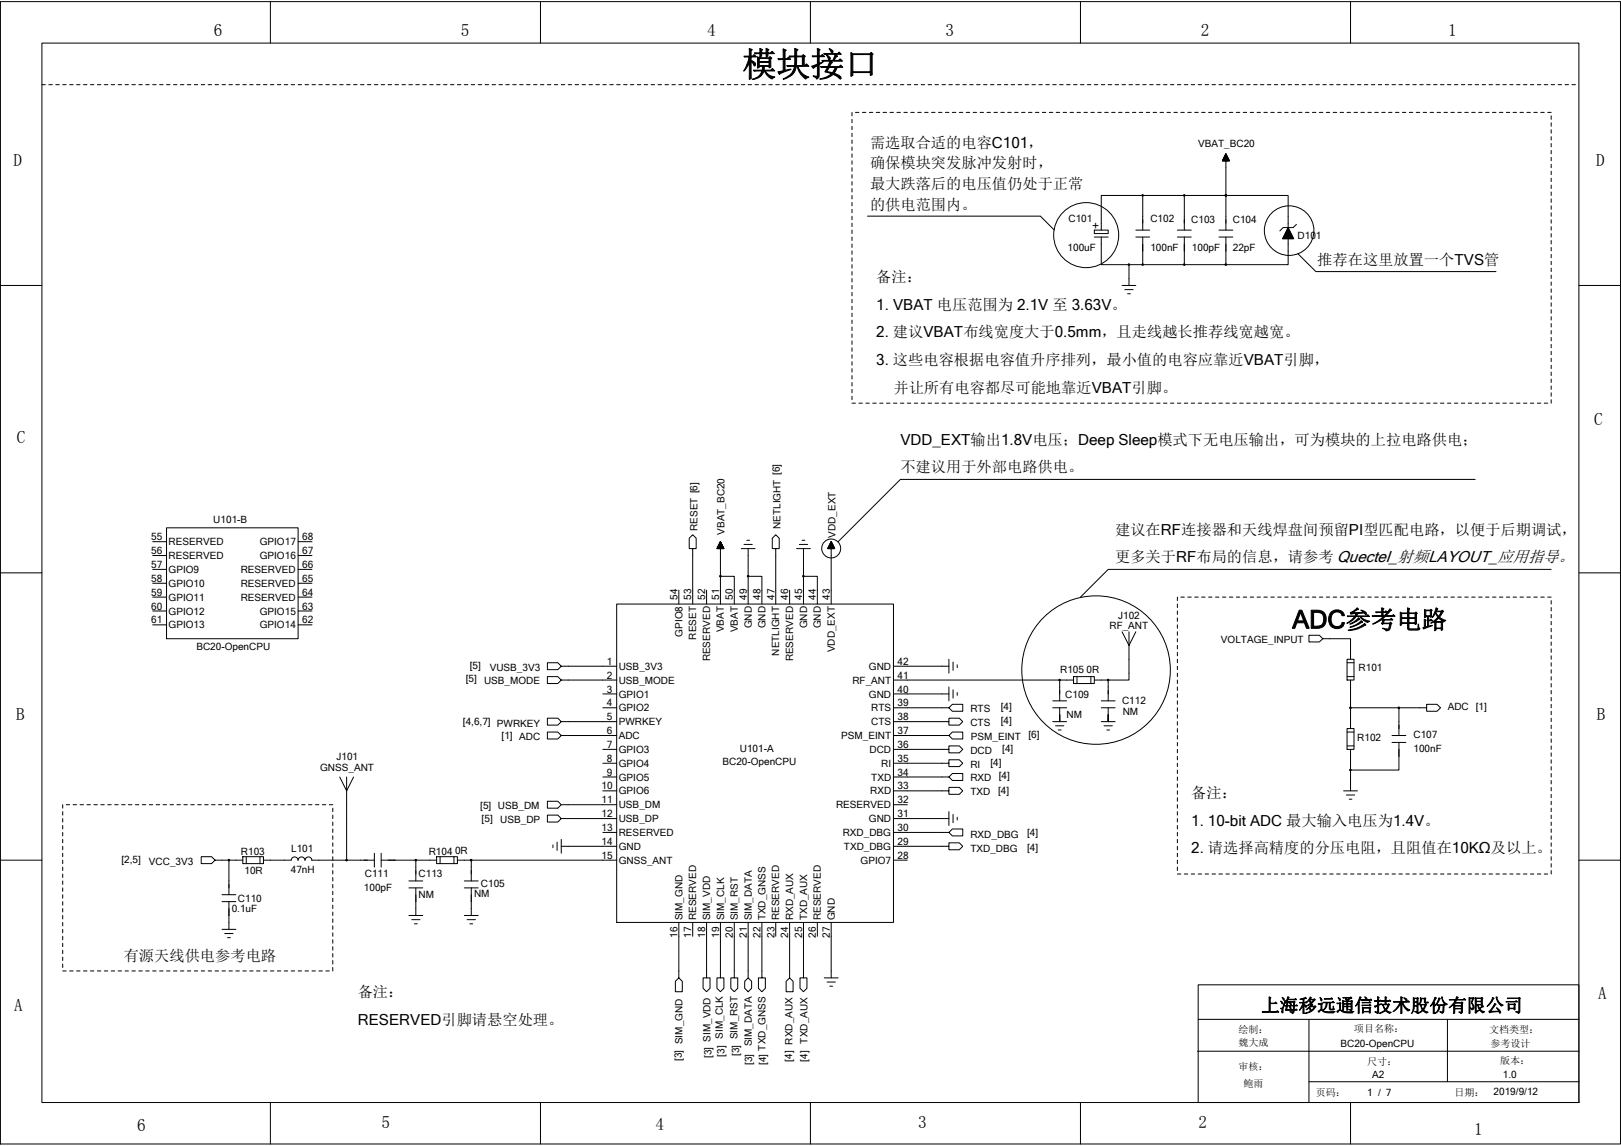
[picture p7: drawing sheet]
<svg xmlns="http://www.w3.org/2000/svg" width="297mm" height="210mm" viewBox="0 0 297 210" stroke-linecap="round" stroke-linejoin="round" font-family="sans-serif">
<g fill="none" stroke="#000" stroke-width=".18">
<path d="M.1 .3h296.8v209.3h-296.8zM7.7 7.9h281.6v194.1h-281.6zM7.7 15.5h.6M9 15.5h.6M10.2 15.5h.7M11.5 15.5h.6M12.8 15.5h.6M14 15.5h.7M15.3 15.5h.6M16.6 15.5h.6M17.8 15.5h.7M19.1 15.5h.6"/>
<path d="M20.4 15.5h.6M21.7 15.5h.6M22.9 15.5h.6M24.2 15.5h.6M25.4 15.5h.7M26.7 15.5h.6M28 15.5h.6M29.2 15.5h.7M30.5 15.5h.7M31.8 15.5h.6M33.1 15.5h.6M34.3 15.5h.7"/>
<path d="M35.6 15.5h.6M36.9 15.5h.6M38.1 15.5h.7M39.4 15.5h.6M40.7 15.5h.6M41.9 15.5h.7M43.2 15.5h.7M44.5 15.5h.6M45.8 15.5h.6M47 15.5h.6M48.3 15.5h.6M49.5 .3v7.6"/>
<path d="M49.5 15.5h.7M50.8 15.5h.7M52.1 15.5h.6M53.4 15.5h.6M54.6 15.5h.7M55.9 15.5h.6M57.2 15.5h.6M58.4 15.5h.7M59.7 15.5h.6M61 15.5h.6M62.2 15.5h.7M63.5 15.5h.7"/>
<path d="M64.8 15.5h.6M66.1 15.5h.6M67.3 15.5h.7M68.6 15.5h.6M69.8 15.5h.7M71.1 15.5h.7M72.4 15.5h.6M73.7 15.5h.6M74.9 15.5h.7M76.2 15.5h.6M77.5 15.5h.6M78.7 15.5h.7"/>
<path d="M80 15.5h.6M81.3 15.5h.6M82.5 15.5h.7M83.8 15.5h.7M85.1 15.5h.6M86.4 15.5h.6M87.6 15.5h.7M88.9 15.5h.6M90.2 15.5h.6M91.4 15.5h.7M92.7 15.5h.6M94 15.5h.6"/>
<path d="M95.2 15.5h.7M96.5 15.5h.6M97.8 15.5h.6M99 .3v7.6M99 15.5h.7M100.3 15.5h.6M101.6 15.5h.6M102.8 15.5h.7M104.1 15.5h.7M105.4 15.5h.6M106.7 15.5h.6M107.9 15.5h.7"/>
<path d="M109.2 15.5h.6M110.5 15.5h.6M111.7 15.5h.7M113 15.5h.6M114.3 15.5h.6M115.5 15.5h.6M116.8 15.5h.6M118 15.5h.7M119.3 15.5h.6M120.6 15.5h.6M121.9 15.5h.6M123.1 15.5h.7"/>
<path d="M124.4 15.5h.6M125.7 15.5h.6M126.9 15.5h.7M128.2 15.5h.6M129.5 15.5h.6M130.7 15.5h.7M132 15.5h.6M133.3 15.5h.6M134.6 15.5h.6M135.8 15.5h.7M137.1 15.5h.6M138.4 15.5h.6"/>
<path d="M139.6 15.5h.6M140.9 15.5h.6M142.2 15.5h.6M143.4 15.5h.7M144.7 15.5h.6M146 15.5h.6M147.2 15.5h.7M148.5 .3v7.6M148.5 15.5h.6M149.8 15.5h.6M151 15.5h.7M152.3 15.5h.6"/>
<path d="M153.6 15.5h.6M154.9 15.5h.6M156.1 15.5h.7M157.4 15.5h.6M158.7 15.5h.6M159.9 15.5h.7M161.2 15.5h.6M162.5 15.5h.6M163.7 15.5h.7M165 15.5h.6M166.3 15.5h.6M167.5 15.5h.7"/>
<path d="M168.8 15.5h.6M170.1 15.5h.6M171.3 15.5h.7M172.6 15.5h.6M173.9 15.5h.6M175.2 15.5h.6M176.4 15.5h.7M177.7 15.5h.6M179 15.5h.6M180.2 15.5h.7M181.5 15.5h.6M182.8 15.5h.6"/>
<path d="M184 15.5h.7M185.3 15.5h.6M186.6 15.5h.6M187.8 15.5h.7M189.1 15.5h.6M190.4 15.5h.6M191.6 15.5h.7M192.9 15.5h.6M194.2 15.5h.6M195.4 15.5h.7M196.7 15.5h.7M198 .3v7.6"/>
<path d="M198 15.5h.6M199.3 15.5h.6M200.5 15.5h.7M201.8 15.5h.6M203.1 15.5h.6M204.3 15.5h.7M205.6 15.5h.6M206.9 15.5h.6M208.1 15.5h.7M209.4 15.5h.6M210.7 15.5h.6M211.9 15.5h.7"/>
<path d="M213.2 15.5h.6M214.5 15.5h.6M215.7 15.5h.7M217 15.5h.7M218.3 15.5h.6M219.6 15.5h.6M220.8 15.5h.7M222.1 15.5h.6M223.4 15.5h.6M224.6 15.5h.7M225.9 15.5h.6M227.2 15.5h.6"/>
<path d="M228.4 15.5h.7M229.7 15.5h.7M231 15.5h.6M232.2 15.5h.7M233.5 15.5h.6M234.8 15.5h.6M236 15.5h.7M237.3 15.5h.7M238.6 15.5h.6M239.9 15.5h.6M241.1 15.5h.7M242.4 15.5h.6"/>
<path d="M243.7 15.5h.6M244.9 15.5h.7M246.2 15.5h.6M247.5 .3v7.6M247.5 15.5h.6M248.7 15.5h.7M250 15.5h.7M251.3 15.5h.6M252.6 15.5h.6M253.8 15.5h.6M255.1 15.5h.6M256.3 15.5h.7"/>
<path d="M257.6 15.5h.7M258.9 15.5h.6M260.2 15.5h.6M261.4 15.5h.7M262.7 15.5h.6M264 15.5h.6M265.2 15.5h.7M266.5 15.5h.6M267.8 15.5h.6M269 15.5h.7M270.3 15.5h.7M271.6 15.5h.6"/>
<path d="M272.9 15.5h.6M274.1 15.5h.7M275.4 15.5h.6M276.7 15.5h.6M277.9 15.5h.6M279.2 15.5h.6M280.4 15.5h.7M281.7 15.5h.6M283 15.5h.6M284.2 15.5h.7M285.5 15.5h.6M286.8 15.5h.6"/>
<path d="M288.1 15.5h.6M156.1 20.6v.6M156.1 21.9v.6M156.1 23.1v.7M156.1 24.4v.6M156.1 25.7v.6M156.1 26.9v.7M156.1 28.2v.6M156.1 29.5v.6M156.1 30.7v.7M156.1 32v.6M156.1 33.3v.6"/>
<path d="M156.1 34.5v.7M156.1 35.8v.6M156.1 37.1v.6M156.1 38.4v.6M156.1 39.6v.7M156.8 20.6h.6M158 20.6h.7M159 39.6h31.6l2.6 2.5M159.3 20.6h.6M160.6 20.6h.6M161.8 20.6h.7M163.1 20.6h.6"/>
<path d="M164.4 20.6h.6M165.6 20.6h.7M166.9 20.6h.6M168.2 20.6h.6M169.4 20.6h.7M170.7 20.6h.6M172 20.6h.6M173.2 20.6h.7M174.5 20.6h.7M175.8 20.6h.6M177.1 20.6h.6M178.3 20.6h.7"/>
<path d="M179.6 20.6h.6M180.9 20.6h.6M182.1 20.6h.7M183.4 20.6h.6M184.7 20.6h.6M185.9 20.6h.7M187.2 20.6h.6M188.5 20.6h.6M189.7 20.6h.7M191 20.6h.6M192.3 20.6h.6M193.5 20.6h.7"/>
<path d="M194.8 20.6h.7M196.1 20.6h.6M197.4 20.6h.6M198.6 20.6h.7M199.9 20.6h.6M201.2 20.6h.6M202.4 20.6h.7M203.7 20.6h.6M205 20.6h.6M206.2 20.6h.7M207.5 20.6h.6M208.8 20.6h.6"/>
<path d="M209.4 35.8h-7.6v6.4M209.4 35.8v6.4M209.4 35.8h7.6M210 20.6h.7M211.3 20.6h.6M212.6 20.6h.6M213.8 20.6h.7M215.1 20.6h.6M216.4 20.6h.6M217.7 20.6h.6M218.9 20.6h.7M220.2 20.6h.6"/>
<path d="M221.5 20.6h.6M222.7 20.6h.7M224 20.6h.6M224 29.4l1.3 .1-1.3-.1M224 29.4h1.2M224.1 29.3v.2M224.1 29.3h1.1v.2M224.1 29.3h1.1M224.1 29.2v.3M224.1 29.2h1v.3M224.2 29.2h.9M224.2 29.5v-.4h.9v.4"/>
<path d="M224.2 29.1h.9M224.2 29.5v-.5h.8v.5M224.3 29h.7M224.3 28.9h.7v.6M224.3 28.7v.8M224.3 28.8h.6v.7M224.4 28.7h.5M224.4 28.7v.8M224.4 28.6h.4v.9M224.5 28.4v1.1M224.5 28.5h.3v1M224.5 28.4h.3"/>
<path d="M224.5 28.3v1.2M224.5 28.4h.2v1.1M224.6 28.3h.1M224.6 28.2v1.3M224.6 28.3h.1v1.2M224.6 28.2h.1M224.6 28.2l.7 1.3h-1.3l.6-1.3v14M224.6 35.8h-7.6v6.4M224.6 35.8h11.4v5.9M224.6 35.8h.1M224.8 28.6h-.4v.9M224.9 28.7v.8"/>
<path d="M225 28.9h-.7v.6M225.3 20.6h.6M226.5 20.6h.7M227.8 20.6h.6M229.1 20.6h.6M230.4 20.6h.6M231.6 20.6h.6M232.9 20.6h.6M234.1 20.6h.7M235.4 20.6h.6M236.7 20.6h.6M238 20.6h.6"/>
<path d="M239.2 20.6h.7M240.5 20.6h.6M241.8 20.6h.6M243 20.6h.7M244.3 20.6h.6M245.6 20.6h.6M246.8 20.6h.7M248.1 20.6h.6M249.4 20.6h.6M250.7 20.6h.6M251.9 20.6h.7M253.2 20.6h.6"/>
<path d="M254.4 20.6h.7M255.7 20.6h.6M257 20.6h.6M258.3 20.6h.6M259.5 20.6h.7M260.8 20.6h.6M262.1 20.6h.6M263.3 20.6h.7M264.6 20.6h.6M265.9 20.6h.6M267.1 20.6h.7M268.4 20.6h.6"/>
<path d="M269.7 20.6h.6M271 20.6h.6M272.2 20.6h.7M273.5 20.6h.6M274.8 20.6h.6M276 20.6h.7M277.3 20.6h.6M278.5 20.6h.7M279.8 20.6h.6M281.1 20.6h.6M282.3 20.6h.7M283.6 20.6h.6"/>
<path d="M284.2 21.2v.7M284.2 22.5v.6M284.2 23.8v.6M284.2 25v.7M284.2 26.3v.6M284.2 27.6v.6M284.2 28.8v.7M284.2 30.1v.6M284.2 31.4v.6M284.2 32.6v.7M284.2 33.9v.6M284.2 35.2v.6"/>
<path d="M284.2 36.4v.7M284.2 37.7v.7M284.2 39v.6M.1 52.3h7.6M156.1 40.9v.6M156.1 42.2v.6M156.1 43.4v.7M156.1 44.7v.6M156.1 46v.6M156.1 47.2v.7M156.1 48.5v.6M156.1 49.8v.6"/>
<path d="M156.1 51v.7M156.1 52.3v.6M156.1 53.6v.6M156.1 54.8v.7M156.1 56.1v.6M156.1 57.4v.6M156.1 58.7v.6M156.1 59.9v.7M200.5 42.2h2.6v.6h-2.6zM200.5 43.4h2.6M201.8 43.4v5.1h5.1M205.6 52.3h2.5"/>
<path d="M206.1 53.1h1.5M206.6 53.8h.5M206.9 48.5v3.8M206.9 48.5h10.1M208.1 42.2h2.6M208.1 43.4h2.6M209.4 43.4v5.1M215.7 42.2h2.6M215.7 43.4h2.6M217 43.4v5.1h7.6M223.4 42.2h2.5M223.4 43.4h2.5"/>
<path d="M224.6 43.4v5.1h11.4v-4.8M235 43.7h2.1l-1.1-2-1 2h2.1M235.1 43.7h.1M235.1 43.6h1.9M235.2 43.4h1.7M235.2 43.3v.4M235.3 43.2h1.5M235.4 43h1.3M235.4 42.9v.8M235.5 42.8h1.1M235.6 42.7h.9M235.6 42.6v1.1"/>
<path d="M235.7 42.5h.7M235.7 42.3h.6M235.8 42.2v1.5M235.8 42.1h.4M235.9 42h.3M235.9 41.9v1.8M236 41.8h.1M236.1 41.9v1.8M236.3 42.2v1.5M236.5 42.6v1.1M236.6 42.9v.8M236.8 43.3v.4"/>
<path d="M237 43.6v.1M237.6 41.1l-.6 .6h-1.9l-.6 .6M237.8 46.5l3.3 3.3h33M284.2 40.3v.6M284.2 41.5v.7M284.2 42.8v.6M284.2 44.1v.6M284.2 45.3v.7M284.2 46.6v.6M284.2 47.9v.6M284.2 49.1v.7M284.2 50.4v.6"/>
<path d="M284.2 51.7v.6M284.2 52.9v.7M284.2 54.2v.6M284.2 55.5v.6M284.2 56.7v.7M284.2 58v.7M284.2 59.3v.6M289.3 52.3h7.6M156.1 61.2v.6M156.1 62.5v.6M156.1 63.7v.7M156.1 65v.6"/>
<path d="M156.1 66.3v.6M156.1 67.5v.7M156.1 68.8v.6M156.1 70.1v.6M156.1 71.3v.7M156.1 72.6v.6M156.1 73.9h.7M157.4 73.9h.6M158.7 73.9h.6M159.9 73.9h.7M161.2 73.9h.6M162.5 73.9h.6"/>
<path d="M163.7 73.9h.7M165 73.9h.6M166.3 73.9h.6M167.5 73.9h.7M168.8 73.9h.6M170.1 73.9h.6M171.3 73.9h.7M172.6 73.9h.6M173.9 73.9h.6M175.2 73.9h.6M176.4 73.9h.7M177.7 73.9h.6"/>
<path d="M179 73.9h.6M180.2 73.9h.7M181.5 73.9h.6M182.8 73.9h.6M184 73.9h.7M185.3 73.9h.6M186.6 73.9h.6M187.8 73.9h.7M189.1 73.9h.6M190.4 73.9h.6M191.6 73.9h.7M192.9 73.9h.6"/>
<path d="M194.2 73.9h.6M195.4 73.9h.7M196.7 73.9h.7M198 73.9h.6M199.3 73.9h.6M200.5 73.9h.7M201.8 73.9h.6M203.1 73.9h.6M204.3 73.9h.7M205.6 73.9h.6M206.9 73.9h.6M208.1 73.9h.7"/>
<path d="M209.4 73.9h.6M210.7 73.9h.6M211.9 73.9h.7M213.2 73.9h.6M214.5 73.9h.6M215.7 73.9h.7M217 73.9h.7M218.3 73.9h.6M219.6 73.9h.6M220.8 73.9h.7M222.1 73.9h.6M223.4 73.9h.6"/>
<path d="M224.6 73.9h.7M225.9 73.9h.6M227.2 73.9h.6M228.4 73.9h.7M229.7 73.9h.7M231 73.9h.6M232.2 73.9h.7M233.5 73.9h.6M234.8 73.9h.6M236 73.9h.7M237.3 73.9h.7M238.6 73.9h.6"/>
<path d="M239.9 73.9h.6M241.1 73.9h.7M242.4 73.9h.6M243.7 73.9h.6M244.9 73.9h.7M246.2 73.9h.6M247.5 73.9h.6M248.7 73.9h.7M250 73.9h.7M251.3 73.9h.6M252.6 73.9h.6M253.8 73.9h.6"/>
<path d="M255.1 73.9h.6M256.3 73.9h.7M257.6 73.9h.7M258.9 73.9h.6M260.2 73.9h.6M261.4 73.9h.7M262.7 73.9h.6M264 73.9h.6M265.2 73.9h.7M266.5 73.9h.6M267.8 73.9h.6M269 73.9h.7"/>
<path d="M270.3 73.9h.7M271.6 73.9h.6M272.9 73.9h.6M274.1 73.9h.7M275.4 73.9h.6M276.7 73.9h.6M277.9 73.9h.6M279.2 73.9h.6M280.4 73.9h.7M281.7 73.9h.6M283 73.9h.6M284.2 60.6v.6"/>
<path d="M284.2 61.8v.7M284.2 63.1v.6M284.2 64.4v.6M284.2 65.6v.7M284.2 66.9v.6M284.2 68.2v.6M284.2 69.4v.7M284.2 70.7v.6M284.2 72v.6M284.2 73.2v.7M28 99.3h2.5M30.5 96.7h24.1v20.3h-24.1z"/>
<path d="M54.6 99.3h2.6M131.7 99.9v.6M131.7 99.9h.7v.6M131.7 99.9h.7M131.8 99.7v.8M131.8 99.8h.5v.7M131.8 99.7h.4M131.8 99.7h.4v.8M131.8 99.6h.4M131.9 99.5v1M131.9 99.5h.3v1M131.9 99.5h.2"/>
<path d="M131.9 99.4h.2v1.1M132 99.3h.1v1.2M132 99.3v1.2M132 99.3h.1M132 99.3l.6 1.2h-1.2l.6-1.2v11.4M132.1 99.3l-.1 1.2M132.1 99.4h-.2v1.1M136.3 99.8h1.6M136.8 99h.5M146.5 99.8h1.5M147 99h.5M152 99.9v.6"/>
<path d="M152 99.9h.7v.6M152 99.9h.7M152.1 99.7v.8M152.1 99.8h.5v.7M152.1 99.7h.4M152.1 99.7h.4v.8M152.2 99.5h.3v1M152.2 99.4h.2v1.1M152.3 99.3h.1v1.2M152.3 99.3v1.2M152.3 99.3h.1M152.3 99.3l.6 1.2h-1.2l.6-1.2v11.4"/>
<path d="M152.4 99.3l-.1 1.2M152.4 99.4h-.2v1.1M152.4 99.5h-.2v1M152.5 99.6h-.4v.9M270.3 87.8h-105.3l-11.4 11.5M.1 105h7.6M28 109.4h2.5M28 101.8h2.5M28 104.3h2.5M28 106.9h2.5M28 112h2.5M28 114.5h2.5"/>
<path d="M54.6 109.4h2.6M54.6 101.8h2.6M54.6 104.3h2.6M54.6 106.9h2.6M54.6 112h2.6M54.6 114.5h2.6M113 110.7h50.7v58.3h-50.7zM124.4 108.1v2.6M126.9 100.5h.7v-1.9l-.7-.6-.6 .6v1.9h.6v10.2M129.5 108.1v2.6M131.4 100.5h1.2M131.5 100.4h1.1v.1"/>
<path d="M131.5 100.2v.3M131.5 100.3h1v.2M131.5 100.2h1M131.6 100.5v-.3h.9v.3M131.6 100.1h.9M131.6 100.5v-.4h.8v.4M131.6 100h.8M131.7 100.5v-.7h.6v.7M132 105.6h2.6v5.1M132.6 100.3h-1.1v.2M132.6 100.4h-1.2v.1M135.8 100.5h2.6"/>
<path d="M137.1 105.6v5.1M137.1 100.5v5.1h2.5v5.1M142.2 100.5h.6v-1.9l-.6-.6-.7 .6v1.9h.7v10.2M144.7 108.1v2.6M146 100.5h2.5M147.2 105.6v5.1M147.2 100.5v5.1h2.6v5.1M151.7 100.5h1.2M151.8 100.4h1.1v.1M151.8 100.2v.3M151.8 100.3h1v.2M151.8 100.2h1"/>
<path d="M151.9 100.5v-.3h.9v.3M151.9 100.1h.9M151.9 100.5v-.4h.8v.4M151.9 100h.8M152 100.5v-.7h.6v.7M152.9 100.3h-1.1v.2M152.9 100.4h-1.2v.1M205.6 115.8l1.3 2.5 1.2-2.5M206.9 115.8v8.8h-3.8v3.8M215.7 109.4v.6M215.7 110.7v.6M215.7 112v.6"/>
<path d="M215.7 113.2v.7M215.7 114.5v.6M215.7 115.8v.6M215.7 117v.6M215.7 118.3v.6M215.7 119.5v.7M216.4 109.4h.6M217.7 109.4h.6M218.9 109.4h.7M220.2 109.4h.6M221.5 109.4h.6M222.7 109.4h.7"/>
<path d="M224 109.4h.6M225.3 109.4h.6M226.5 109.4h.7M227.8 109.4h.6M229.1 109.4h.6M230.4 109.4h.6M231.6 109.4h.6M232.9 109.4h.6M234.1 109.4h.7M235.4 109.4h.6M236.7 109.4h.6M238 109.4h.6"/>
<path d="M239.2 109.4h.7M240.5 109.4h.6M241.8 109.4h.6M242.4 117l-.6-.6h-1.9v1.2h1.9l.6-.6h5.1v3.8M243 109.4h.7M244.3 109.4h.6M245.6 109.4h.6M246.8 109.4h.7M248.1 109.4h.6M249.4 109.4h.6M250.7 109.4h.6M251.9 109.4h.7"/>
<path d="M253.2 109.4h.6M254.4 109.4h.7M255.7 109.4h.6M257 109.4h.6M258.3 109.4h.6M259.5 109.4h.7M260.8 109.4h.6M262.1 109.4h.6M263.3 109.4h.7M264.6 109.4h.6M265.9 109.4h.6M267.1 109.4h.7"/>
<path d="M268.4 109.4h.6M269.7 109.4h.6M271 109.4h.6M272.2 109.4h.7M273.5 109.4h.6M274.8 109.4h.6M276 109.4h.7M277.3 109.4h.6M278.5 109.4h.7M279.8 109.4h.6M281.1 109.4h.6M282.3 109.4h.7"/>
<path d="M283.6 109.4h.6M284.2 110v.7M284.2 111.3v.7M284.2 112.6v.6M284.2 113.9v.6M284.2 115.1v.7M284.2 116.4v.6M284.2 117.6v.7M284.2 118.9v.6M284.2 104.3h-81.1l-5.1 5.1M289.3 105h7.6M102.8 132.2l-.6-.6h-1.9v1.3h1.9l.6-.7h10.2"/>
<path d="M102.8 134.8l-.6-.7h-1.9v1.3h1.9l.6-.6h10.2M102.8 124.6l-.6-.6h-1.9v1.2h1.9l.6-.6h10.2M102.8 122.1l-.6-.7h-1.9v1.3h1.9l.6-.6h10.2M110.5 129.7h2.5M110.5 127.1h2.5M110.5 137.3h2.5M110.5 139.8h2.5M163.7 132.2h10.2v-.6h1.9l.6 .6-.6 .7h-1.9v-.7M163.7 129.7h10.2l.6 .6h1.9v-1.2h-1.9l-.6 .6M163.7 134.8h10.2l.6 .6h1.9v-1.3h-1.9l-.6 .7M163.7 139.8h10.2v-.6h1.9l.6 .6-.6 .7h-1.9v-.7M163.7 137.3h10.2v-.6h1.9l.6 .6-.6 .6h-1.9v-.6"/>
<path d="M163.7 124.6h30.5M163.7 122.1h10.2M173.9 127.1h-10.2M173.9 120.8v2.5M173.9 125.9v2.5M174.6 121.3v1.5M174.6 126.4v1.5M175.4 121.8v.5M175.4 126.9v.5M192.9 132.2h2.5M192.9 128.4h2.5M192.9 129.7h2.5"/>
<path d="M193.4 133h1.5M193.9 133.8h.5M194.2 129.7v2.5M196.7 124h3.8v1.2h-3.8zM196.7 124.6h-2.5v3.8M197.4 124v1.2M199.9 124v1.2M200.5 124.6h2.6M201.8 132.2h2.5M201.8 128.4h2.5M201.8 129.7h2.5M202.3 133h1.5"/>
<path d="M202.8 133.8h.5M203.1 129.7v2.5M215.7 120.8v.6M215.7 122.1v.6M215.7 123.3v.7M215.7 124.6v.6M215.7 125.9v.6M215.7 127.1v.7M215.7 128.4v.7M215.7 129.7v.6M215.7 131v.6M215.7 132.2v.7"/>
<path d="M215.7 133.5v.6M215.7 134.8v.6M215.7 136v.7M215.7 137.3v.6M215.7 138.6v.6M215.7 139.8v.7M246.8 120.8h1.3v3.8h-1.3zM246.8 133.5h1.3v3.8h-1.3zM246.8 124h1.3M246.8 121.4h1.3M246.8 136.7h1.3M246.8 134.1h1.3"/>
<path d="M247.5 129.7h8.8M247.5 124.6v8.9M247.5 137.3v3.8M255.1 134.8h2.5M255.1 136h2.5M256.3 136v5.1h-8.8v3.8M261.4 129.7v.6h1.9l.7-.6-.7-.6h-1.9v.6h-5.1v5.1M284.2 120.2v.6M284.2 121.4v.7M284.2 122.7v.6M284.2 124v.6M284.2 125.2v.7"/>
<path d="M284.2 126.5v.6M284.2 127.8v.6M284.2 129.1v.6M284.2 130.3v.7M284.2 131.6v.6M284.2 132.9v.6M284.2 134.1v.7M284.2 135.4v.6M284.2 136.7v.6M284.2 137.9v.7M284.2 139.2v.6M.1 157.6h7.6"/>
<path d="M11.5 147.4v.7M11.5 148.7v.7M11.5 150v.6M11.5 151.3v.6M11.5 152.5v.7M11.5 153.8v.6M11.5 155.1v.6M11.5 156.3v.7M11.5 157.6v.6M11.5 158.9v.6M12.1 147.4h.7M13.4 147.4h.6"/>
<path d="M14.7 147.4h.6M15.9 147.4h.7M17.2 147.4h.6M18.5 147.4h.6M19.7 147.4h.7M21 147.4h.7M22.3 147.4h.6M23.5 147.4h.7M24.8 147.4h.6M26.1 147.4h.6M27.3 147.4h.7M28.6 147.4h.6"/>
<path d="M29.9 147.4h.6M31.2 147.4h.6M32.4 147.4h.7M33.7 147.4h.6M35 147.4h.6M36.2 147.4h.7M37.5 147.4h.6M38.8 147.4h.6M39.4 157.6l-.6-.6h-1.9v1.2h1.9l.6-.6h2.5v6.3M40 147.4h.7M41.3 147.4h.6M42.6 147.4h.6"/>
<path d="M43.9 147.4h.6M44.5 157h3.8v1.2h-3.8zM44.5 157.6h-2.6M45.1 147.4h.7M45.1 157v1.2M46.4 147.4h.6M47.6 147.4h.7M47.6 157v1.2M48.3 157.6h5.1a.6 .6 0 0 1 .6-.6 .6 .6 0 0 1 .6 .6M48.9 147.4h.6M50.2 147.4h.6M51.5 147.4h.6"/>
<path d="M52.7 147.4h.7M54 147.4h.6M54.6 157.6a.6 .6 0 0 1 .7-.6 .6 .6 0 0 1 .6 .6M55.3 147.4h.6M55.9 157.6a.6 .6 0 0 1 .7-.6 .6 .6 0 0 1 .5 .6M56.5 147.4h.7M57.2 157.6h11.4M57.8 147.4h.6M59.1 147.4h.6M60.3 147.4h.7M61 148.1v.6M61 149.4v.6"/>
<path d="M61 150.6v.7M61 151.9v.6M61 153.2v.6M61 154.4v.7M61 155.7v.6M61 157v.6M61 158.2v.7M61 159.5v.6M62.2 142.4l1.3 2.5 1.3-2.5M63.5 142.4v15.2M68.6 156.3v2.6M69.8 157.6h6.4v3.8"/>
<path d="M69.8 156.3v2.6M80 157.6h-3.8M80 157h3.8v1.2h-3.8zM80.6 157v1.2M83.2 157v1.2M83.8 157.6h2.6v3.8M86.4 157.6h26.6M101.3 154.8v.5M102.1 154.3v1.5M102.8 153.8v2.5M102.8 155.1h10.2M102.8 150l-.6-.6h-1.9v1.2h1.9l.6-.6h10.2"/>
<path d="M102.8 147.4l-.6-.6h-1.9v1.3h1.9l.6-.7h10.2M110.5 142.4h2.5M110.5 144.9h2.5M110.5 152.5h2.5M163.7 144.9h10.2v-.6h1.9l.6 .6-.6 .6h-1.9v-.6M163.7 142.4h10.2l.6 .6h1.9v-1.3h-1.9l-.6 .7M163.7 157.6h2.6M163.7 147.4h2.6M173.9 152.5l.6-.6h1.9v1.3h-1.9l-.6-.7h-10.2M173.9 155.1v.6h1.9l.6-.6-.6-.7h-1.9v.7h-10.2M173.9 150h-10.2M173.9 148.7v2.6"/>
<path d="M174.6 149.2v1.5M175.4 149.7v.5M215.7 141.1v.6M215.7 142.4v.6M215.7 143.6v.7M215.7 144.9v.6M215.7 146.2v.6M215.7 147.4v.7M215.7 148.7v.7M215.7 150v.6M215.7 151.3v.6M215.7 152.5v.7"/>
<path d="M215.7 153.8v.6M215.7 155.1v.6M215.7 156.3v.7M215.7 157.6v.6M215.7 158.9v.6M246.2 144.9h2.5M246.7 145.7h1.5M247.2 146.4h.5M284.2 140.5v.6M284.2 141.7v.7M284.2 143v.6M284.2 144.3v.6"/>
<path d="M284.2 145.5v.7M284.2 146.8v.6M284.2 148.1v.6M284.2 149.4v.6M284.2 150.6v.7M284.2 151.9v.6M284.2 153.2v.6M284.2 154.4v.7M284.2 155.7v.6M284.2 157v.6M284.2 158.2v.7M284.2 159.5v.6"/>
<path d="M289.3 157.6h7.6M11.5 160.1v.7M11.5 161.4v.7M11.5 162.7v.6M11.5 163.9v.7M11.5 165.2v.6M11.5 166.5v.6M11.5 167.7v.7M11.5 169v.7M11.5 170.3v.6M11.5 171.6v.6M11.5 172.8v.7"/>
<path d="M11.5 174.1v.6M11.5 175.4v.6M11.5 176.6v.7M11.5 177.9h.6M12.8 177.9h.6M14 177.9h.7M15.3 177.9h.6M16.6 177.9h.6M17.8 177.9h.7M19.1 177.9h.6M20.4 177.9h.6M21.7 177.9h.6"/>
<path d="M22.9 177.9h.6M24.2 177.9h.6M25.4 177.9h.7M26.7 177.9h.6M28 177.9h.6M29.2 177.9h.7M30.5 177.9h.7M31.8 177.9h.6M33.1 177.9h.6M34.3 177.9h.7M35.6 177.9h.6M36.9 177.9h.6"/>
<path d="M38.1 177.9h.7M39.4 177.9h.6M40.7 163.9h2.5M40.7 165.2h2.5M40.7 170.3h2.5M40.7 177.9h.6M41.2 171h1.5M41.7 171.8h.5M41.9 165.2v5.1M41.9 177.9h.7M43.2 177.9h.7M44.5 177.9h.6"/>
<path d="M45.8 177.9h.6M47 177.9h.6M48.3 177.9h.6M49.5 177.9h.7M50.8 177.9h.7M52.1 177.9h.6M53.4 177.9h.6M54.6 177.9h.7M55.9 177.9h.6M57.2 177.9h.6M58.4 177.9h.7M59.7 177.9h.6"/>
<path d="M61 160.8v.6M61 162.1v.6M61 163.3v.6M61 164.6v.6M61 165.8v.7M61 167.1v.6M61 168.4v.6M61 169.7v.6M61 170.9v.7M61 172.2v.6M61 173.5v.6M61 174.7v.7"/>
<path d="M61 176v.6M61 177.3v.6M74.9 167.7h2.6M74.9 161.4h2.6M74.9 162.7h2.6M75.4 168.5h1.6M75.9 169.3h.6M76.2 162.7v5M85.1 167.7h2.5M85.1 161.4h2.5M85.1 162.7h2.5M85.6 168.5h1.5"/>
<path d="M86.1 169.3h.5M86.4 162.7v5M124.4 169v10.2l.6 .6v1.9h-1.2v-1.9l.6-.6M126.9 169v2.6M129.5 169v10.2h-.7v1.9l.7 .6 .6-.6v-1.9h-.6M132 169v10.2h-.6v1.9l.6 .6 .6-.6v-1.9h-.6M134.6 169v10.2h-.7v1.9l.7 .6 .6-.6v-1.9h-.6M136.5 179.8l.6-.6 .6 .6v1.3l-.6 .6-.6-.6zM137.1 169v10.2M139.6 169v10.2h.6v1.9l-.6 .6-.6-.6v-1.9h.6M142.2 169v2.6M144.7 169v10.2l.6 .6v1.9h-1.2v-1.9l.6-.6"/>
<path d="M147.2 169v10.2h.7v1.9l-.7 .6-.6-.6v-1.9h.6M149.8 169v2.6M151 179.2h2.6M151.5 179.9h1.6M152.3 169v10.2M215.7 160.1h.7M217 160.1h.7M218.3 160.1h.6M219.6 160.1h.6M220.8 160.1h.7M222.1 160.1h.6M223.4 160.1h.6"/>
<path d="M224.6 160.1h.7M225.9 160.1h.6M227.2 160.1h.6M228.4 160.1h.7M229.7 160.1h.7M231 160.1h.6M232.2 160.1h.7M233.5 160.1h.6M234.8 160.1h.6M236 160.1h.7M237.3 160.1h.7M238.6 160.1h.6"/>
<path d="M239.9 160.1h.6M241.1 160.1h.7M242.4 160.1h.6M243.7 160.1h.6M244.9 160.1h.7M246.2 160.1h.6M247.5 160.1h.6M248.7 160.1h.7M250 160.1h.7M251.3 160.1h.6M252.6 160.1h.6M253.8 160.1h.6"/>
<path d="M255.1 160.1h.6M256.3 160.1h.7M257.6 160.1h.7M258.9 160.1h.6M260.2 160.1h.6M261.4 160.1h.7M262.7 160.1h.6M264 160.1h.6M265.2 160.1h.7M266.5 160.1h.6M267.8 160.1h.6M269 160.1h.7"/>
<path d="M270.3 160.1h.7M271.6 160.1h.6M272.9 160.1h.6M274.1 160.1h.7M275.4 160.1h.6M276.7 160.1h.6M277.9 160.1h.6M279.2 160.1h.6M280.4 160.1h.7M281.7 160.1h.6M283 160.1h.6M152.1 180.7h.5"/>
<path d="M219.4 192.6h69.9M219.6 180.4h69.7v21.6h-69.7zM219.6 186.8h69.7M239.9 198.2h49.4M239.9 186.8v15.2M265.2 186.8v11.4M49.5 202v7.6M99 202v7.6M148.5 202v7.6M198 202v7.6M247.5 202v7.6"/>
<circle cx="199" cy="43.1" r="6"/>
<circle cx="236.2" cy="42.3" r="4.5"/>
<circle cx="152.3" cy="100.5" r="1.74"/>
<circle cx="200.8" cy="122.8" r="13.6"/>
</g>
<g fill="#000" stroke="#000" stroke-width=".18">
<path d="M209.3 35.7h.2v.2h-.2z" fill-rule="evenodd"/>
<path d="M216.9 35.7h.2v.2h-.2z" fill-rule="evenodd"/>
<path d="M224.5 35.7h.2v.2h-.2z" fill-rule="evenodd"/>
<path d="M224.5 35.7h.2v.2h-.2z" fill-rule="evenodd"/>
<path d="M206.8 48.4h.2v.2h-.2z" fill-rule="evenodd"/>
<path d="M209.3 48.4h.2v.2h-.2z" fill-rule="evenodd"/>
<path d="M216.9 48.4h.2v.2h-.2z" fill-rule="evenodd"/>
<path d="M224.5 48.4h.2v.2h-.2z" fill-rule="evenodd"/>
<path d="M147.1 105.5h.2v.2h-.2z" fill-rule="evenodd"/>
<path d="M194.1 124.5h.2v.2h-.2z" fill-rule="evenodd"/>
<path d="M203 124.5h.2v.2h-.2z" fill-rule="evenodd"/>
<path d="M41.8 157.5h.2v.2h-.2z" fill-rule="evenodd"/>
<path d="M63.4 157.5h.2v.2h-.2z" fill-rule="evenodd"/>
<path d="M76.1 157.5h.2v.2h-.2z" fill-rule="evenodd"/>
<path d="M86.2 157.5h.2v.2h-.2z" fill-rule="evenodd"/>
<path d="M247.4 141h.2v.2h-.2z" fill-rule="evenodd"/>
<circle cx="132" cy="105.6" r=".15"/>
<circle cx="137.1" cy="105.6" r=".15"/>
<circle cx="247.5" cy="129.7" r=".15"/>
<circle cx="256.3" cy="129.7" r=".15"/>
</g>
<text font-size="6.2" x="136.1" y="13.9">模块接口</text>
<text font-size="4.6" x="236.8" y="115.1">ADC参考电路</text>
<text font-size="3.4" x="231.1" y="185.4">上海移远通信技术股份有限公司</text>
<g font-size="3.2">
<text x="39.2" y="6.6">6</text>
<text x="84.5" y="6.6">5</text>
<text x="129.6" y="6.6">4</text>
<text x="173.2" y="6.6">3</text>
<text x="220.1" y="6.6">2</text>
<text x="265.4" y="6.6">1</text>
<text x="2.5" y="30.5">D</text>
<text x="292.5" y="30.4">D</text>
<text x="292.1" y="77.8">C</text>
<text x="3.1" y="81.1">C</text>
<text x="3" y="131.8">B</text>
<text x="292.6" y="131.8">B</text>
<text x="2.6" y="185.3">A</text>
<text x="292.9" y="183.1">A</text>
<text x="25.1" y="207.3">6</text>
<text x="69.9" y="206.8">5</text>
<text x="120.1" y="207">4</text>
<text x="168.2" y="206.8">3</text>
<text x="219.6" y="206.8">2</text>
<text x="270.1" y="208">1</text>
</g>
<g font-size="2.8">
<text x="159.4" y="27.1">需选取合适的电容C101，</text>
<text x="159.4" y="30.9">确保模块突发脉冲发射时，</text>
<text x="159.4" y="34.7">最大跌落后的电压值仍处于正常</text>
<text x="159.4" y="38.5">的供电范围内。</text>
<text x="160.6" y="51.7">备注：</text>
<text x="241.4" y="48.5">推荐在这里放置一个TVS管</text>
<text x="160.6" y="56.7">1. VBAT 电压范围为 2.1V 至 3.63V。</text>
<text x="160.6" y="61.8">2. 建议VBAT布线宽度大于0.5mm，且走线越长推荐线宽越宽。</text>
<text x="160.6" y="66.9">3. 这些电容根据电容值升序排列，最小值的电容应靠近VBAT引脚，</text>
<text x="163.7" y="72">并让所有电容都尽可能地靠近VBAT引脚。</text>
<text x="165" y="81.5">VDD_EXT输出1.8V电压；Deep Sleep模式下无电压输出，可为模块的上拉电路供电；</text>
<text x="165" y="86.6">不建议用于外部电路供电。</text>
<text x="204.3" y="98">建议在RF连接器和天线焊盘间预留PI型匹配电路，以便于后期调试，</text>
<text x="204.3" y="103.1">更多关于RF布局的信息，请参考 Quectel_射频LAYOUT_应用指导。</text>
<text x="218.3" y="146.2">备注：</text>
<text x="218.3" y="151.3">1. 10-bit ADC 最大输入电压为1.4V。</text>
<text x="218.3" y="156.3">2. 请选择高精度的分压电阻，且阻值在10KΩ及以上。</text>
<text x="22.7" y="176.1">有源天线供电参考电路</text>
<text x="65.5" y="182.7">备注：</text>
<text x="65.5" y="187.8">RESERVED引脚请悬空处理。</text>
</g>
<text font-size="2.2" x="201.5" y="42" transform="rotate(-90 201.5 42)">+</text>
<g font-size="1.8">
<text x="219.6" y="26.9">VBAT_BC20</text>
<text x="195.8" y="40.8">C101</text>
<text x="210.8" y="40.8">C102</text>
<text x="218.3" y="40.9">C103</text>
<text x="225.9" y="40.9">C104</text>
<text x="195.6" y="46">100uF</text>
<text x="210.8" y="46">100nF</text>
<text x="218.4" y="46">100pF</text>
<text x="225.9" y="46">22pF</text>
<text x="237.8" y="43.8">D101</text>
<text x="39.1" y="95.8">U101-B</text>
<text x="27.7" y="99">55</text>
<text x="27.7" y="101.5">56</text>
<text x="30.9" y="99.9">RESERVED</text>
<text x="47.6" y="99.9">GPIO17</text>
<text x="55.4" y="101.5">67</text>
<text x="55.4" y="99">68</text>
<text x="127.8" y="97.3" transform="rotate(-90 127.8 97.3)">RESET [6]</text>
<text x="132.8" y="98" transform="rotate(-90 132.8 98)">VBAT_BC20</text>
<text x="143" y="96.9" transform="rotate(-90 143 96.9)">NETLIGHT [6]</text>
<text x="153.1" y="98.6" transform="rotate(-90 153.1 98.6)">VDD_EXT</text>
<text x="27.7" y="104.1">57</text>
<text x="27.7" y="106.6">58</text>
<text x="30.9" y="102.4">RESERVED</text>
<text x="30.9" y="105">GPIO9</text>
<text x="30.9" y="107.5">GPIO10</text>
<text x="44.1" y="107.5">RESERVED</text>
<text x="44.1" y="105">RESERVED</text>
<text x="47.6" y="102.4">GPIO16</text>
<text x="55.4" y="106.6">65</text>
<text x="55.4" y="104.1">66</text>
<text x="27.7" y="109.2">59</text>
<text x="27.7" y="111.7">60</text>
<text x="30.9" y="110.1">GPIO11</text>
<text x="30.9" y="112.6">GPIO12</text>
<text x="44.1" y="110.1">RESERVED</text>
<text x="47.6" y="112.6">GPIO15</text>
<text x="55.4" y="111.7">63</text>
<text x="55.4" y="109.2">64</text>
<text x="124.1" y="109.9" transform="rotate(-90 124.1 109.9)">54</text>
<text x="126.7" y="109.9" transform="rotate(-90 126.7 109.9)">53</text>
<text x="129.2" y="109.9" transform="rotate(-90 129.2 109.9)">52</text>
<text x="131.8" y="109.9" transform="rotate(-90 131.8 109.9)">51</text>
<text x="134.3" y="109.9" transform="rotate(-90 134.3 109.9)">50</text>
<text x="136.8" y="109.9" transform="rotate(-90 136.8 109.9)">49</text>
<text x="139.4" y="109.9" transform="rotate(-90 139.4 109.9)">48</text>
<text x="141.9" y="109.9" transform="rotate(-90 141.9 109.9)">47</text>
<text x="144.4" y="109.9" transform="rotate(-90 144.4 109.9)">46</text>
<text x="147" y="109.9" transform="rotate(-90 147 109.9)">45</text>
<text x="149.5" y="109.9" transform="rotate(-90 149.5 109.9)">44</text>
<text x="152.1" y="109.9" transform="rotate(-90 152.1 109.9)">43</text>
<text x="204.9" y="113.5">J102</text>
<text x="27.7" y="114.2">61</text>
<text x="30.9" y="115.1">GPIO13</text>
<text x="36" y="119">BC20-OpenCPU</text>
<text x="47.6" y="115.1">GPIO14</text>
<text x="55.4" y="114.2">62</text>
<text x="125" y="116.6" transform="rotate(-90 125 116.6)">GPIO8</text>
<text x="127.6" y="117.2" transform="rotate(-90 127.6 117.2)">RESET</text>
<text x="132.7" y="115.9" transform="rotate(-90 132.7 115.9)">VBAT</text>
<text x="135.2" y="115.9" transform="rotate(-90 135.2 115.9)">VBAT</text>
<text x="137.7" y="115.1" transform="rotate(-90 137.7 115.1)">GND</text>
<text x="140.3" y="115.1" transform="rotate(-90 140.3 115.1)">GND</text>
<text x="147.9" y="115.1" transform="rotate(-90 147.9 115.1)">GND</text>
<text x="150.4" y="115.1" transform="rotate(-90 150.4 115.1)">GND</text>
<text x="153" y="119.5" transform="rotate(-90 153 119.5)">VDD_EXT</text>
<text x="203.3" y="115.3">RF_ANT</text>
<text x="223.7" y="117.9">VOLTAGE_INPUT</text>
<text x="85.3" y="125.1">[5]</text>
<text x="86.1" y="122.6">[5]</text>
<text x="88.7" y="125.4">USB_MODE</text>
<text x="89.7" y="123">VUSB_3V3</text>
<text x="111.2" y="121.8">1</text>
<text x="111.2" y="124.4">2</text>
<text x="113.4" y="122.7">USB_3V3</text>
<text x="113.4" y="125.3">USB_MODE</text>
<text x="130.1" y="121.2" transform="rotate(-90 130.1 121.2)">RESERVED</text>
<text x="142.8" y="120.1" transform="rotate(-90 142.8 120.1)">NETLIGHT</text>
<text x="145.3" y="121.2" transform="rotate(-90 145.3 121.2)">RESERVED</text>
<text x="156.2" y="125.3">RF_ANT</text>
<text x="159.2" y="122.7">GND</text>
<text x="164.5" y="124.4">41</text>
<text x="164.5" y="121.8">42</text>
<text x="194.3" y="123.3">R105</text>
<text x="199.1" y="123.2">0R</text>
<text x="249" y="123">R101</text>
<text x="111.2" y="126.9">3</text>
<text x="111.2" y="129.4">4</text>
<text x="111.2" y="132">5</text>
<text x="113.4" y="127.8">GPIO1</text>
<text x="113.4" y="130.3">GPIO2</text>
<text x="159.2" y="127.8">GND</text>
<text x="159.7" y="130.3">RTS</text>
<text x="164.5" y="132">38</text>
<text x="164.5" y="129.4">39</text>
<text x="164.5" y="126.9">40</text>
<text x="177.8" y="130.5">RTS</text>
<text x="183.4" y="130.1">[4]</text>
<text x="195.2" y="127.9">C109</text>
<text x="195.4" y="131.5">NM</text>
<text x="205.6" y="129.1">C112</text>
<text x="205.7" y="131">NM</text>
<text x="265.3" y="130.1">ADC</text>
<text x="270.4" y="130.1">[1]</text>
<text x="84.8" y="132.9">[4,6,7] PWRKEY</text>
<text x="91.9" y="135.3">[1] ADC</text>
<text x="111.2" y="134.5">6</text>
<text x="111.2" y="137.1">7</text>
<text x="113.4" y="132.9">PWRKEY</text>
<text x="113.4" y="135.4">ADC</text>
<text x="113.4" y="138">GPIO3</text>
<text x="135.6" y="137.8">U101-A</text>
<text x="154.2" y="135.4">PSM_EINT</text>
<text x="159.3" y="138">DCD</text>
<text x="159.7" y="132.9">CTS</text>
<text x="164.5" y="137.1">36</text>
<text x="164.5" y="134.5">37</text>
<text x="177.8" y="133">CTS</text>
<text x="177.9" y="135.5">PSM_EINT</text>
<text x="183.4" y="132.7">[4]</text>
<text x="183.7" y="137.8">[4]</text>
<text x="188.5" y="135.2">[6]</text>
<text x="248.7" y="135.7">R102</text>
<text x="259" y="135.1">C107</text>
<text x="259" y="137.8">100nF</text>
<text x="58.7" y="141.2">GNSS_ANT</text>
<text x="61.7" y="139.2">J101</text>
<text x="111.2" y="139.6">8</text>
<text x="111.2" y="142.1">9</text>
<text x="113.4" y="140.5">GPIO4</text>
<text x="113.4" y="143">GPIO5</text>
<text x="132.4" y="140.2">BC20-OpenCPU</text>
<text x="159.7" y="143">TXD</text>
<text x="161.5" y="140.5">RI</text>
<text x="164.5" y="142.1">34</text>
<text x="164.5" y="139.6">35</text>
<text x="177.8" y="143.1">RXD</text>
<text x="177.8" y="140.7">RI</text>
<text x="177.8" y="138.1">DCD</text>
<text x="181.5" y="140.4">[4]</text>
<text x="183" y="142.8">[4]</text>
<text x="88" y="148.1">[5] USB_DM</text>
<text x="110.2" y="144.7">10</text>
<text x="110.2" y="147.2">11</text>
<text x="110.2" y="149.7">12</text>
<text x="113.4" y="145.6">GPIO6</text>
<text x="113.4" y="148.1">USB_DM</text>
<text x="153.2" y="148.1">RESERVED</text>
<text x="159.4" y="145.6">RXD</text>
<text x="164.5" y="149.7">31</text>
<text x="164.5" y="147.2">32</text>
<text x="164.5" y="144.7">33</text>
<text x="177.8" y="145.7">TXD</text>
<text x="182.9" y="145.5">[4]</text>
<text x="88.3" y="150.7">[5]</text>
<text x="91.7" y="150.9">USB_DP</text>
<text x="110.2" y="152.3">13</text>
<text x="110.2" y="154.8">14</text>
<text x="113.4" y="150.6">USB_DP</text>
<text x="113.4" y="153.2">RESERVED</text>
<text x="113.4" y="155.7">GND</text>
<text x="154.4" y="153.2">RXD_DBG</text>
<text x="154.6" y="155.7">TXD_DBG</text>
<text x="159.2" y="150.6">GND</text>
<text x="164.5" y="154.8">29</text>
<text x="164.5" y="152.3">30</text>
<text x="177.8" y="153.5">RXD_DBG</text>
<text x="188.2" y="153.2">[4]</text>
<text x="188.2" y="155.9">[4]</text>
<text x="22.3" y="158.2">[2,5]</text>
<text x="27.3" y="158.5">VCC_3V3</text>
<text x="44.2" y="156.7">R103</text>
<text x="44.8" y="160.2">10R</text>
<text x="53.3" y="159.9">47nH</text>
<text x="53.4" y="156.1">L101</text>
<text x="66.9" y="160.7">C111</text>
<text x="76.7" y="160.7">C113</text>
<text x="78.6" y="156.6">R104</text>
<text x="83.4" y="156.5">0R</text>
<text x="110.2" y="157.4">15</text>
<text x="113.4" y="158.3">GNSS_ANT</text>
<text x="157.7" y="158.3">GPIO7</text>
<text x="164.5" y="157.4">28</text>
<text x="177.8" y="156.1">TXD_DBG</text>
<text x="42.5" y="167">0.1uF</text>
<text x="43.6" y="165.3">C110</text>
<text x="66.7" y="163.2">100pF</text>
<text x="76.7" y="164.5">NM</text>
<text x="86.9" y="164.3">NM</text>
<text x="88.1" y="162.6">C105</text>
<text x="124.1" y="171.8" transform="rotate(-90 124.1 171.8)">16</text>
<text x="125" y="168.6" transform="rotate(-90 125 168.6)">SIM_GND</text>
<text x="126.7" y="171.8" transform="rotate(-90 126.7 171.8)">17</text>
<text x="127.6" y="168.6" transform="rotate(-90 127.6 168.6)">RESERVED</text>
<text x="129.2" y="171.8" transform="rotate(-90 129.2 171.8)">18</text>
<text x="130.1" y="168.6" transform="rotate(-90 130.1 168.6)">SIM_VDD</text>
<text x="131.8" y="171.8" transform="rotate(-90 131.8 171.8)">19</text>
<text x="132.7" y="168.6" transform="rotate(-90 132.7 168.6)">SIM_CLK</text>
<text x="134.3" y="171.8" transform="rotate(-90 134.3 171.8)">20</text>
<text x="135.2" y="168.6" transform="rotate(-90 135.2 168.6)">SIM_RST</text>
<text x="136.8" y="171.8" transform="rotate(-90 136.8 171.8)">21</text>
<text x="137.7" y="168.6" transform="rotate(-90 137.7 168.6)">SIM_DATA</text>
<text x="139.4" y="171.8" transform="rotate(-90 139.4 171.8)">22</text>
<text x="140.3" y="168.6" transform="rotate(-90 140.3 168.6)">TXD_GNSS</text>
<text x="141.9" y="171.8" transform="rotate(-90 141.9 171.8)">23</text>
<text x="142.8" y="168.6" transform="rotate(-90 142.8 168.6)">RESERVED</text>
<text x="144.4" y="171.8" transform="rotate(-90 144.4 171.8)">24</text>
<text x="145.3" y="168.6" transform="rotate(-90 145.3 168.6)">RXD_AUX</text>
<text x="147" y="171.8" transform="rotate(-90 147 171.8)">25</text>
<text x="147.9" y="168.6" transform="rotate(-90 147.9 168.6)">TXD_AUX</text>
<text x="149.5" y="171.8" transform="rotate(-90 149.5 171.8)">26</text>
<text x="150.4" y="168.6" transform="rotate(-90 150.4 168.6)">RESERVED</text>
<text x="152.1" y="171.8" transform="rotate(-90 152.1 171.8)">27</text>
<text x="153" y="168.6" transform="rotate(-90 153 168.6)">GND</text>
<text x="137.7" y="191.7" transform="rotate(-90 137.7 191.7)">SIM_DATA</text>
<text x="226.9" y="189.2">绘制：</text>
<text x="226.9" y="191.6">魏大成</text>
<text x="245.6" y="191.9">BC20-OpenCPU</text>
<text x="248.1" y="189.1">项目名称：</text>
<text x="272.9" y="189.3">文档类型：</text>
<text x="273.1" y="191.9">参考设计</text>
<text x="125" y="194.4" transform="rotate(-90 125 194.4)">[3] SIM_GND</text>
<text x="130.4" y="193.9" transform="rotate(-90 130.4 193.9)">[3] SIM_VDD</text>
<text x="132.8" y="193.6" transform="rotate(-90 132.8 193.6)">[3] SIM_CLK</text>
<text x="135.4" y="193.5" transform="rotate(-90 135.4 193.5)">[3] SIM_RST</text>
<text x="137.9" y="195.2" transform="rotate(-90 137.9 195.2)">[3]</text>
<text x="140.4" y="195.2" transform="rotate(-90 140.4 195.2)">[4] TXD_GNSS</text>
<text x="145.1" y="194.5" transform="rotate(-90 145.1 194.5)">[4] RXD_AUX</text>
<text x="148" y="194.5" transform="rotate(-90 148 194.5)">[4] TXD_AUX</text>
<text x="226.9" y="196">审核：</text>
<text x="250.5" y="195.2">尺寸：</text>
<text x="251.4" y="197.6">A2</text>
<text x="274.9" y="194.9">版本：</text>
<text x="275.4" y="197.6">1.0</text>
<text x="227.9" y="199.2">鲍雨</text>
<text x="241.1" y="200.7">页码：</text>
<text x="250.5" y="200.7">1 / 7</text>
<text x="266.5" y="200.7">日期：</text>
<text x="273.7" y="200.6">2019/9/12</text>
</g>
</svg>
